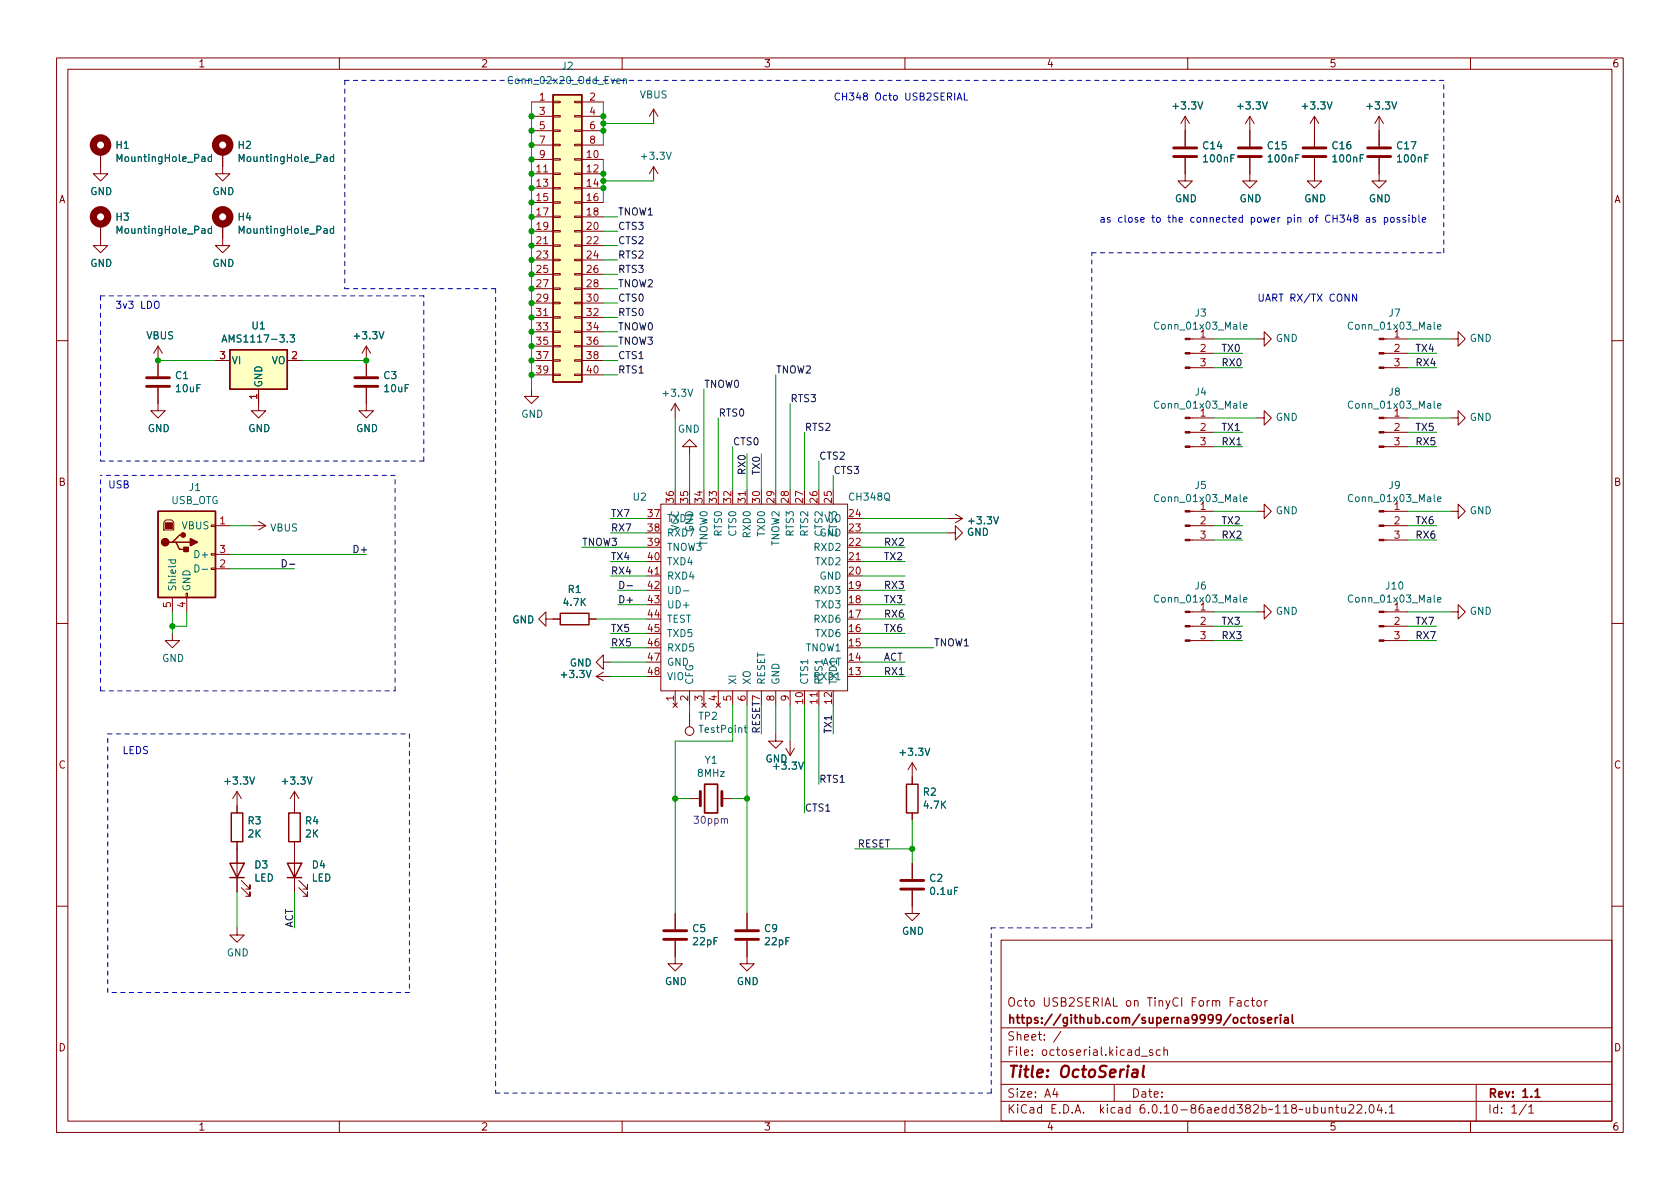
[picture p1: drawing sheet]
<svg xmlns="http://www.w3.org/2000/svg" width="297mm" height="210mm" viewBox="0 0 297 210" stroke-linecap="round" stroke-linejoin="round" font-family="sans-serif">
<g fill="none" stroke="#840000" stroke-width=".18">
<path d="M10 10.2h277v190.1h-277zM12 12.2h273v186.1h-273zM60 10.2v2M94 18h3.8M97.8 17.9h1.3v.3h-1.3zM101.6 17.9h1.3v.3h-1.3zM102.9 18h3.8M110 10.2v2M115.6 19.3v2.5M115.6 19.3l-.8 1.3M115.6 19.3l.7 1.3M160 10.2v2"/>
<path d="M210 10.2v2M260 10.2v2M17.8 26.9v3.8h1.2l-1.2 1.3-1.3-1.3h1.3M17.8 39.6v3.8h1.2l-1.2 1.3-1.3-1.3h1.3M39.4 26.9v3.8h1.2l-1.2 1.3-1.3-1.3h1.3M39.4 39.6v3.8h1.2l-1.2 1.3-1.3-1.3h1.3M94 28.2h3.8M94 30.7h3.8M94 33.3h3.8M94 35.8h3.8M94 38.3h3.8M94 20.6h3.8"/>
<path d="M94 23.1h3.8M94 25.6h3.8M97.8 38.2h1.3v.3h-1.3zM97.8 35.7h1.3v.2h-1.3zM97.8 33.1h1.3v.3h-1.3zM97.8 30.6h1.3v.3h-1.3zM97.8 28.1h1.3v.2h-1.3zM97.8 25.5h1.3v.3h-1.3zM97.8 23h1.3v.2h-1.3zM97.8 20.4h1.3v.3h-1.3zM101.6 38.2h1.3v.3h-1.3zM101.6 35.7h1.3v.2h-1.3z"/>
<path d="M101.6 33.1h1.3v.3h-1.3zM101.6 30.6h1.3v.3h-1.3zM101.6 28.1h1.3v.2h-1.3zM101.6 25.5h1.3v.3h-1.3zM101.6 23h1.3v.2h-1.3zM101.6 20.4h1.3v.3h-1.3zM102.9 28.2h3.8M102.9 30.7h3.8M102.9 33.3h3.8M102.9 35.8h3.8M102.9 38.3h3.8M102.9 20.6h3.8"/>
<path d="M102.9 23.1h3.8M102.9 25.6h3.8M115.6 29.5l-.8 1.2M115.6 29.5v2.5M115.6 29.5l.7 1.2M209.5 27.9v4.1h1.3l-1.3 1.3-1.2-1.3h1.2M209.5 20.6l-.7 1.2M209.5 20.6v5.3M209.5 20.6l.8 1.2M221 27.9v4.1h1.2l-1.2 1.3-1.3-1.3h1.3M221 20.6l-.8 1.2M221 20.6v5.3"/>
<path d="M221 20.6l.7 1.2M232.4 27.9v4.1h1.3l-1.3 1.3-1.3-1.3h1.3M232.4 20.6v5.3M232.4 20.6l-.8 1.2M232.4 20.6l.8 1.2M243.8 27.9v4.1h1.3l-1.3 1.3-1.2-1.3h1.2M243.8 20.6v5.3M243.8 20.6l-.7 1.2M243.8 20.6l.8 1.2M94 40.9h3.8M94 43.4h3.8M94 46h3.8"/>
<path d="M94 48.5h3.8M94 51h3.8M94 53.6h3.8M94 56.1h3.8M94 58.7h3.8M97.8 58.5h1.3v.3h-1.3zM97.8 56h1.3v.3h-1.3zM97.8 53.5h1.3v.2h-1.3zM97.8 50.9h1.3v.3h-1.3zM97.8 48.4h1.3v.2h-1.3zM97.8 45.8h1.3v.3h-1.3zM97.8 43.3h1.3v.3h-1.3z"/>
<path d="M97.8 40.8h1.3v.2h-1.3zM101.6 58.5h1.3v.3h-1.3zM101.6 56h1.3v.3h-1.3zM101.6 53.5h1.3v.2h-1.3zM101.6 50.9h1.3v.3h-1.3zM101.6 48.4h1.3v.2h-1.3zM101.6 45.8h1.3v.3h-1.3zM101.6 43.3h1.3v.3h-1.3zM101.6 40.8h1.3v.2h-1.3zM102.9 40.9h3.8M102.9 43.4h3.8M102.9 46h3.8"/>
<path d="M102.9 48.5h3.8M102.9 51h3.8M102.9 53.6h3.8M102.9 56.1h3.8M102.9 58.7h3.8M210.4 59.9h4.2M222.2 59.9h1.3v-1.2l1.3 1.2-1.3 1.3v-1.3M244.7 59.9h4.2M256.5 59.9h1.3v-1.2l1.3 1.2-1.3 1.3v-1.3M10 60.2h2M27.9 68.6v4h1.3l-1.3 1.3-1.2-1.3h1.2M27.9 61.2v5.3"/>
<path d="M27.9 61.2l-.7 1.3M27.9 61.2l.8 1.3M38.1 63.7h2.5M45.7 68.8v3.8h1.3l-1.3 1.3-1.3-1.3h1.3M50.8 63.7h2.5M64.8 68.6v4h1.2l-1.2 1.3-1.3-1.3h1.3M64.8 61.2v5.3M64.8 61.2l-.8 1.3M64.8 61.2l.7 1.3M94 68.8v1.3h1.2l-1.2 1.3-1.3-1.3h1.3M94 63.7h3.8M94 61.2h3.8"/>
<path d="M94 66.3h3.8M97.8 66.2h1.3v.2h-1.3zM97.8 63.6h1.3v.3h-1.3zM97.8 61.1h1.3v.2h-1.3zM101.6 66.2h1.3v.2h-1.3zM101.6 63.6h1.3v.3h-1.3zM101.6 61.1h1.3v.2h-1.3zM102.9 63.7h3.8M102.9 61.2h3.8M102.9 66.3h3.8M119.4 71.4l-.8 1.2M119.4 71.4v2.5"/>
<path d="M119.4 71.4l.7 1.2M121.9 79h1.3l-1.3-1.3-1.3 1.3h1.3v1.3M210.4 79h4.2M210.4 76.4h4.2M210.4 73.9h4.2M210.4 65h4.2M210.4 62.5h4.2M222.2 73.9h1.3v-1.3l1.3 1.3-1.3 1.3v-1.3M244.7 79h4.2M244.7 76.4h4.2M244.7 73.9h4.2M244.7 65h4.2"/>
<path d="M244.7 62.5h4.2M256.5 73.9h1.3v-1.3l1.3 1.3-1.3 1.3v-1.3M285 60.2h2M29.3 91.9h1.1l.3 .4v1.4h-1.7v-1.4zM37.3 97.9h.8v.3h-.8zM37.3 92.8h.8v.3h-.8zM38.1 93h2.5M38.1 98h2.5M44.4 93h2.6M45.7 92.2l1.3 .8M47 93l-1.3 .7M116.8 89.1h33.1v33.1h-33.1z"/>
<path d="M132.1 86.6v2.5M149.9 99.3h2.5M167.6 94.2h1.3v-1.2l1.3 1.2-1.3 1.3v-1.3M167.6 91.7h2.6M168.9 90.9l1.3 .8M170.2 91.7l-1.3 .8M210.4 95.5h4.2M210.4 93h4.2M210.4 90.4h4.2M222.2 90.4h1.3v-1.3l1.3 1.3-1.3 1.3v-1.3M244.7 95.5h4.2M244.7 93h4.2"/>
<path d="M244.7 90.4h4.2M256.5 90.4h1.3v-1.3l1.3 1.3-1.3 1.3v-1.3M10 110.2h2M30.5 112v1.3h1.2l-1.2 1.2-1.3-1.2h1.3M30.5 105.7v2.5M32.9 104.9h.2v.8h-.2zM33 105.7v2.5M37.3 100.5h.8v.2h-.8zM38.1 100.6h2.5M96.5 109.5v-1.3l-1.3 1.3 1.3 1.2v-1.2h2.6M104.1 109.5h1.3M105.4 119.6l1.3 .8"/>
<path d="M105.4 119.6h2.5M106.7 117.1v-1.3l-1.3 1.3 1.3 1.3v-1.3h1.2M106.7 118.9l-1.3 .7M114.3 101.8h2.5M210.4 113.3h4.2M210.4 110.7h4.2M210.4 108.2h4.2M222.2 108.2h1.3v-1.3l1.3 1.3-1.3 1.3v-1.3M244.7 113.3h4.2M244.7 110.7h4.2M244.7 108.2h4.2M256.5 108.2h1.3v-1.3l1.3 1.3-1.3 1.3v-1.3"/>
<path d="M285 110.2h2M41.9 139.9v3.9M41.9 139.9l-.8 1.3M41.9 139.9l.8 1.3M52.1 139.9l-.8 1.3M52.1 139.9v3.9M52.1 139.9l.7 1.3M119 124.3l.8 .8M119.4 122.2v2.5M119.8 124.3l-.8 .8M121.9 122.2v2.5M121.9 126v2.5"/>
<path d="M124.1 124.3l.7 .8M124.5 122.2v2.5M124.8 124.3l-.7 .8M126.6 124.3l.8 .8M127 122.2v2.5M127.4 124.3l-.8 .8M129.5 122.2v2.5M132.1 122.2v2.5M134.6 122.2v2.5M137.2 129.8v1.3h1.2l-1.2 1.2-1.3-1.2h1.3M137.2 122.2v2.5M138.9 132.3l.8 1.3"/>
<path d="M139.7 122.2v2.5M139.7 131.1v2.5M140.5 132.3l-.8 1.3M144.8 122.2v2.5M161.3 134.9v3.8M161.3 134.9l-.8 1.2M161.3 134.9l.8 1.2M41.9 148.8v8.9M42.7 157l1.5 1.5v-.8v.8h-.8M42.7 155.7l1.5 1.5v-.7v.7h-.8M52.1 148.8v8.9M52.8 157l1.6 1.5v-.8v.8h-.8"/>
<path d="M52.8 155.7l1.6 1.5v-.7v.7h-.8M121.9 141.2h1.9M127.6 141.2h1.9M161.3 157.5v4h1.3l-1.3 1.3-1.3-1.3h1.3M161.3 143.8v1.2M161.3 152.6v2.8M10 160.2h2M41.9 164.1v1.2h1.3l-1.3 1.3-1.3-1.3h1.3M119.4 166.4v4h1.2l-1.2 1.3-1.3-1.3h1.3M119.4 161.5v2.8M132.1 166.4v4h1.2l-1.2 1.3-1.3-1.3h1.3M132.1 161.5v2.8"/>
<path d="M177 166.3h108v32h-108zM218.2 176.4h-.7v1.5M218.8 177h.6v.9M219.4 177.3l-.5 .1a.29 .29 0 0 0-.2 .2 .29 .29 0 0 0 .2 .3h.5M220.8 177l-.4-.1-.3 .3v.4l.1 .3h.6M221.2 176.9h.6M221.4 176.4v1.3l.4 .2M222.4 177l.3-.1 .3 .3v.4l-.3 .3h-.3l-.2-.3v-.4zM223.6 176.9v1M224.1 176.9l-.3 .1-.2 .2M285 160.2h2M60 198.3v2"/>
<path d="M110 198.3v2M160 198.3v2M177 194.8h108M177 191.8h108M177 187.8h108M177 181.8h108M186.5 192.5l-.4 1h1M186.9 193v1M187.6 182.4l-1.3 1.9M197 191.8v3M201.8 186.8h1.1M203.8 185.7l-.4-.1-.2 .2 .1 .3 .5 .1v.4h-.6"/>
<path d="M205.1 185.7l-.4-.1-.3 .3v.4l.2 .3h.5M205.8 185.8l.2-.2 .4 .1v.9M205.8 185.1v1.5M210 198.3v2M235 196l.2-.2 .4 .1v.9M235 195.8v1M236.1 195.8h.6M236.4 195.3v1.3l.3 .2M237.2 195.8l.1 1h.3l.3-.1M237.9 195.8v1M238.5 195.5l.6-.2 .2 .2 .1 .3-1 1h1M239.9 195.5l.6-.2 .2 .2 .1 .3-.9 1h.9"/>
<path d="M241.4 196.7v.1M242.3 195.4l.1-.1a.81 .81 0 0 1 .6 .7 .81 .81 0 0 1-.3 .8h-.1a.81 .81 0 0 1-.6-.6 .81 .81 0 0 1 .3-.8zM243.9 195.3l-.4 1h.9M244.2 195.8v1M245 196.7v.1M245.6 195.8l.5-.5v1.5M245.6 196.8h.9M260 198.3v2M261 191.8v6.5M269.9 195.3l-1.3 1.9M270.3 195.8l.4-.5v1.5M270.3 196.8h.9"/>
<circle cx="121.9" cy="129.3" r=".76"/>
</g>
<g fill="none" stroke="#840000" stroke-width=".3">
<path d="M124.6 138.7h2.3v5.1h-2.3zM220.6 179.9h.5M220.8 179.4v1.3l.3 .2M225.5 179.9v1M225.9 179.9l-.3 .1-.1 .2M226.4 179.4v.2M226.4 179.9v1M228.5 179.4v1.3l.2 .2M221.6 180.1l.2-.2 .5 .2v.5l-.1 .3h-.4l-.2-.1zM223.5 180l-.4-.1-.2 .2 .1 .3 .5 .1v.4h-.6M224.1 180.4l.7-.1v-.3l-.5-.1-.2 .2 .1 .8h.6M227.1 180h.6l.1 .9"/>
<path d="M227.8 180.3l-.5 .1a.29 .29 0 0 0-.3 .2 .29 .29 0 0 0 .3 .3h.5M271.4 193l.4-.5v1.5M271.4 194h.9"/>
</g>
<path d="M200.3 189.2l.2-.1 .6 .1-.1 1.3M201.1 189.6l-.6 .1a.4 .4 0 0 0-.4 .3 .4 .4 0 0 0 .3 .5l.6-.1M202.2 188.5l-.2 1.7 .3 .3" fill="none" stroke="#840000" stroke-width=".4"/>
<g fill="none" stroke="#840000" stroke-width="1.3">
<circle cx="17.8" cy="25.6" r="1.27"/>
<circle cx="17.8" cy="38.3" r="1.27"/>
<circle cx="39.4" cy="25.6" r="1.27"/>
<circle cx="39.4" cy="38.3" r="1.27"/>
</g>
<g fill="none" stroke="#006464" stroke-width=".18">
<path d="M110.2 14.1l.2-.2 .3 .1 .1 .8M110.2 13.9v.9M37.4 27.8l-.4-.1-.2 .3 .1 .5h.5M37.4 27.3v1.3M37.4 40v1.3M59 27.8l-.4-.1-.2 .3 .1 .5h.5M59 27.3v1.3M59 40v1.3M37.4 40.5l-.4-.1-.2 .3 .1 .5h.5M51.3 59.2h.8l-.5 .5 .4 .1v.6l-.2 .1-.5-.1M59 40.5l-.4-.1-.2 .3 .1 .5h.5M219.9 57.8l.6-.1-.1-.3h-.3l-.2 .2v.6h.5"/>
<path d="M254.2 57.8l.6-.1-.1-.3h-.3l-.2 .2v.6h.5M39.2 60.5l.5-1.3 .4 1.3M39.4 60.1h.6M219.9 71.8l.6-.1-.1-.3h-.3l-.2 .1v.6h.5M254.2 71.8l.6-.1-.1-.3h-.3l-.2 .1v.6h.5M29.8 99h1.3M30.3 99l-.1 .4 .2 .2 .6-.1v-.5M34.5 99.9a.64 .64 0 0 1 .7 .6 .64 .64 0 0 1-.7 .7zM118.1 91h.7M120.4 91a.64 .64 0 0 1 .7 .6 .64 .64 0 0 1-.7 .7zM146.6 92.8v.7M219.9 88.3l.6-.1-.1-.3h-.3l-.2 .1v.6h.5"/>
<path d="M254.2 88.3l.6-.1-.1-.3h-.3l-.2 .1v.6h.5M35.7 100.7h1M120.8 104.5h1M144.1 117.9v.5l.1 .1h.4l.2-.5 .3-.1 .3 .2-.1 .5M145.4 117h-1.3l.3 .4M219.9 106.1l.6-.2-.1-.2-.3-.1-.2 .2v.6h.5M254.2 106.1l.6-.2-.1-.2-.3-.1-.2 .2v.6h.5M131.6 128.7h.5M131.8 128.3v1l.3 .2"/>
</g>
<g fill="#840000" stroke="#840000" stroke-width=".18">
<path d="M209.5 78.9h.9v.2h-.9z"/>
<path d="M209.5 76.3h.9v.3h-.9z"/>
<path d="M209.5 73.8h.9v.2h-.9z"/>
<path d="M209.5 95.4h.9v.2h-.9z"/>
<path d="M209.5 92.8h.9v.3h-.9z"/>
<path d="M209.5 90.3h.9v.2h-.9z"/>
<path d="M243.8 113.2h.9v.2h-.9z"/>
<path d="M243.8 110.6h.9v.3h-.9z"/>
<path d="M243.8 108.1h.9v.2h-.9z"/>
<path d="M209.5 113.2h.9v.2h-.9z"/>
<path d="M209.5 110.6h.9v.3h-.9z"/>
<path d="M209.5 108.1h.9v.2h-.9z"/>
<path d="M243.8 78.9h.9v.2h-.9z"/>
<path d="M243.8 76.3h.9v.3h-.9z"/>
<path d="M243.8 73.8h.9v.2h-.9z"/>
<path d="M29.2 92.5h1.3v1h-1.3z"/>
<path d="M209.5 64.9h.9v.2h-.9z"/>
<path d="M209.5 62.4h.9v.2h-.9z"/>
<path d="M209.5 59.8h.9v.3h-.9z"/>
<path d="M243.8 64.9h.9v.2h-.9z"/>
<path d="M243.8 62.4h.9v.2h-.9z"/>
<path d="M243.8 59.8h.9v.3h-.9z"/>
<path d="M243.8 95.4h.9v.2h-.9z"/>
<path d="M243.8 92.8h.9v.3h-.9z"/>
<path d="M243.8 90.3h.9v.2h-.9z"/>
</g>
<g fill="#ffffc2" stroke="#ffffc2" stroke-width=".18">
<path d="M27.9 90.4h10.2v15.3h-10.2z"/>
<path d="M40.6 61.8h10.2v7h-10.2z"/>
<path d="M97.8 16.8h5.1v50.8h-5.1z"/>
</g>
<g fill="none" stroke="#840000" stroke-width=".25">
<path d="M97.8 16.8h5.1v50.8h-5.1zM40.6 61.8h10.2v7h-10.2zM27.9 90.4h10.2v15.3h-10.2zM30.5 95.9h.6l.6 1.2h1.3M31.1 95.9h2.6M32.4 94.6h-.7l-1.2 1.3h-.7M99.1 108.5h5v2h-5zM160.3 138.7h2v5.1h-2zM40.6 152.6h2.6l-1.3 2.6zM40.6 155.2h2.6M40.9 143.8h2v5h-2zM50.8 152.6h2.5l-1.2 2.6z"/>
<path d="M50.8 155.2h2.5M51.1 143.8h2v5h-2z"/>
</g>
<g fill="#840000" stroke="#840000" stroke-width=".25">
<path d="M33.7 95.2l1.2 .7-1.2 .6z"/>
<path d="M32.5 96.8h.8v.7h-.8z"/>
<circle cx="29.2" cy="95.9" r=".63"/>
<circle cx="32.4" cy="94.6" r=".38"/>
</g>
<g fill="none" stroke="#840000" stroke-width=".51">
<path d="M207.5 27.7h4.1M207.5 26.2h4.1M218.9 27.7h4.1M218.9 26.2h4.1M230.4 27.7h4M230.4 26.2h4M241.8 27.7h4.1M241.8 26.2h4.1M25.9 68.3h4.1M25.9 66.8h4.1M62.7 68.3h4.1M62.7 66.8h4.1"/>
<path d="M123.8 139.9v2.6M127.6 139.9v2.6M159.3 157.2h4M159.3 155.7h4M117.3 166.1h4.1M117.3 164.6h4.1M130 166.1h4.1M130 164.6h4.1"/>
</g>
<path d="M49.9 99a.64 .64 0 0 1 .7 .6 .64 .64 0 0 1-.7 .7zM51.2 99.8h.9M109.6 102.8a.64 .64 0 0 1 .7 .6 .64 .64 0 0 1-.7 .7zM110.9 103.6h.9" fill="none" stroke="#0f0f0f" stroke-width=".18"/>
<g fill="none" stroke="#0000c2" stroke-width=".18">
<path d="M169.2 17.7l.5-1.3 .4 1.3M169.3 17.3h.7M170.5 16.4v1.3h.6M241.6 38.5h.5l.1 .8M242.2 38.8h-.5l-.1 .2 .1 .3 .5-.1M243.2 38.5h-.3l-.2 .1 .1 .2 .4 .1v.3h-.5M244.8 38.5h.3l.3 .2-.2 .5h-.4M244.8 38.5v1.2M246 38.5h.3l.2 .2v.4l-.2 .2-.3-.1-.1-.1zM247.5 38.5h-.3l-.2 .1 .1 .2 .4 .1v.3h-.5M248.5 38.5h-.3l-.2 .1 .1 .2 .4 .1v.3h-.5M249.1 38v.1"/>
<path d="M249.1 38.5v.8M249.7 38.5h.4l.2 .2-.1 .5h-.5M249.7 38v1.3M250.9 38v1.1l.2 .2M251.5 38.9l.6-.1-.1-.3h-.3l-.2 .1v.6h.5M27.5 53.3h.1a.43 .43 0 0 1 .5 .4v.4a.42 .42 0 0 1-.4 .5 .42 .42 0 0 1-.4-.5v-.4zM239.9 52v1.3l-.8-1.3v1.3"/>
</g>
<g fill="none" stroke="#0000c2" stroke-width=".18" stroke-dasharray=".8 .8">
<path d="M61 14.2v36.8M61 14.2h194.3M17.8 52.3v29.2M61 51h26.6M74.9 52.3h-57.1M87.6 51v142.3M193 44.7h62.3M255.3 44.7v-30.5M17.8 81.5h57.1M69.8 84.1h-52M74.9 81.5v-29.2M17.8 122.2v-38.1"/>
<path d="M17.8 122.2h52M19 129.8h53.4M69.8 122.2v-38.1M72.4 129.8v45.7M19 175.5v-45.7M72.4 175.5h-53.4M175.3 164.1h17.7M193 164.1v-119.4M87.6 193.3h87.7M175.3 193.3v-29.2"/>
</g>
<g fill="none" stroke="#009600" stroke-width=".18">
<path d="M94 18v50.8M106.7 18v7.6M106.7 21.8h8.9M106.7 38.3h2.5M106.7 28.2v7.6M106.7 32h8.9M106.7 46h2.5M106.7 43.4h2.5M106.7 48.5h2.5M106.7 40.9h2.5M106.7 58.7h2.5M106.7 51h2.5"/>
<path d="M106.7 56.1h2.5M106.7 53.6h2.5M214.6 59.9h7.6M248.9 59.9h7.6M27.9 63.7h10.2M53.3 63.7h11.5M106.7 61.2h2.5M106.7 63.7h2.5M106.7 66.3h2.5M119.4 73.9v12.7M124.5 68.8v17.8M127 73.9v12.7"/>
<path d="M129.5 79v7.6M137.2 66.3v20.3M139.7 71.4v15.2M142.2 76.4v10.2M214.6 62.5h5.1M214.6 79h5.1M214.6 73.9h7.6M214.6 76.4h5.1M214.6 65h5.1M248.9 62.5h5.1M248.9 79h5.1M248.9 73.9h7.6"/>
<path d="M248.9 76.4h5.1M248.9 65h5.1M40.6 93h3.8M40.6 98h24.2M102.9 96.8h11.4M107.9 91.7h6.4M107.9 94.2h6.4M107.9 99.3h6.4M121.9 80.3v6.3M132.1 80.3v6.3M134.6 80.3v6.3M144.8 81.5v5.1"/>
<path d="M147.3 84.1v2.5M152.4 91.7h15.2M152.4 94.2h15.2M152.4 96.8h7.6M152.4 99.3h7.6M214.6 93h5.1M214.6 90.4h7.6M214.6 95.5h5.1M248.9 93h5.1M248.9 90.4h7.6M248.9 95.5h5.1M30.5 108.2v3.8"/>
<path d="M33 108.2v2.5h-2.5M40.6 100.6h11.5M105.4 109.5h8.9M107.9 112h6.4M107.9 101.8h6.4M107.9 114.5h6.4M107.9 117.1h6.4M107.9 119.6h6.4M109.2 106.9h5.1M109.2 104.4h5.1M152.4 112h7.6M152.4 106.9h7.6"/>
<path d="M152.4 101.8h7.6M152.4 109.5h7.6M152.4 104.4h7.6M152.4 114.5h12.7M152.4 117.1h7.6M152.4 119.6h7.6M214.6 110.7h5.1M214.6 113.3h5.1M214.6 108.2h7.6M248.9 110.7h5.1M248.9 113.3h5.1M248.9 108.2h7.6"/>
<path d="M121.9 124.7v1.3M129.5 124.7v6.4h-10.1v30.4M132.1 124.7v36.8M134.6 124.7v5.1M137.2 124.7v5.1M139.7 124.7v6.4M142.2 124.7v19.1M144.8 124.7v14M147.3 124.7v5.1M41.9 157.7v6.4M52.1 157.7v6.4M119.4 141.2h2.5"/>
<path d="M129.5 141.2h2.6M151.1 150.1h10.2M161.3 145v7.6"/>
</g>
<g fill="#009600" stroke="#009600" stroke-width=".18">
<circle cx="106.7" cy="30.7" r=".46"/>
<circle cx="106.7" cy="23.1" r=".46"/>
<circle cx="106.7" cy="32" r=".46"/>
<circle cx="106.7" cy="33.3" r=".46"/>
<circle cx="106.7" cy="21.8" r=".46"/>
<circle cx="106.7" cy="20.6" r=".46"/>
<circle cx="94" cy="30.7" r=".46"/>
<circle cx="94" cy="35.8" r=".46"/>
<circle cx="94" cy="33.3" r=".46"/>
<circle cx="94" cy="25.6" r=".46"/>
<circle cx="94" cy="28.2" r=".46"/>
<circle cx="94" cy="38.3" r=".46"/>
<circle cx="94" cy="40.9" r=".46"/>
<circle cx="94" cy="43.4" r=".46"/>
<circle cx="94" cy="20.6" r=".46"/>
<circle cx="94" cy="23.1" r=".46"/>
<circle cx="161.3" cy="150.1" r=".46"/>
<circle cx="94" cy="56.1" r=".46"/>
<circle cx="94" cy="53.6" r=".46"/>
<circle cx="94" cy="51" r=".46"/>
<circle cx="64.8" cy="63.7" r=".46"/>
<circle cx="27.9" cy="63.7" r=".46"/>
<circle cx="94" cy="66.3" r=".46"/>
<circle cx="94" cy="63.7" r=".46"/>
<circle cx="94" cy="48.5" r=".46"/>
<circle cx="94" cy="46" r=".46"/>
<circle cx="30.5" cy="110.7" r=".46"/>
<circle cx="94" cy="61.2" r=".46"/>
<circle cx="94" cy="58.7" r=".46"/>
<circle cx="132.1" cy="141.2" r=".46"/>
<circle cx="119.4" cy="141.2" r=".46"/>
</g>
<text font-size="2.8" fill="#840000" x="178" y="190.6">Title: OctoSerial</text>
<g font-size="2.1" fill="#840000">
<text x="178" y="178">Octo USB2SERIAL on TinyCI Form Factor</text>
<text x="178" y="184">Sheet: /</text>
<text x="178" y="181">https://github.com/superna9999/octoserial</text>
<text x="178" y="186.7">File: octoserial.kicad_sch</text>
<text x="178" y="196.9">KiCad E.D.A. kicad 6.0.10-86aedd382b~118~ubuntu22.04.1</text>
<text x="178" y="194.1">Size: A4</text>
<text x="200" y="194.1">Date:</text>
<text x="263" y="194.1">Rev: 1.1</text>
<text x="263" y="196.9">Id: 1/1</text>
</g>
<g font-size="1.8" fill="#840000">
<text x="35" y="11.9">1</text>
<text x="85" y="11.9">2</text>
<text x="135" y="11.9">3</text>
<text x="185" y="11.9">4</text>
<text x="235" y="11.9">5</text>
<text x="285" y="11.9">6</text>
<text x="10.3" y="35.9">A</text>
<text x="285.3" y="35.9">A</text>
<text x="10.3" y="85.9">B</text>
<text x="285.3" y="85.9">B</text>
<text x="10.3" y="135.9">C</text>
<text x="285.3" y="135.9">C</text>
<text x="10.3" y="185.9">D</text>
<text x="285.3" y="185.9">D</text>
<text x="35" y="199.9">1</text>
<text x="85" y="199.9">2</text>
<text x="135" y="199.9">3</text>
<text x="185" y="199.9">4</text>
<text x="235" y="199.9">5</text>
<text x="285" y="199.9">6</text>
</g>
<g font-size="1.8" fill="#006464">
<text x="90.3" y="14.9">Conn_02x20_Odd_Even</text>
<text x="99.3" y="12.3">J2</text>
<text x="113.1" y="17.4">VBUS</text>
<text x="207.6" y="19.3">+3.3V</text>
<text x="219" y="19.3">+3.3V</text>
<text x="230.5" y="19.3">+3.3V</text>
<text x="241.9" y="19.3">+3.3V</text>
<text x="20.5" y="26.3">H1</text>
<text x="21" y="28.6">MountingHole_Pad</text>
<text x="42.1" y="26.3">H2</text>
<text x="42.6" y="28.6">MountingHole_Pad</text>
<text x="113.6" y="28.2">+3.3V</text>
<text x="212.8" y="26.4">C14</text>
<text x="212.9" y="28.7">100nF</text>
<text x="224.2" y="26.4">C15</text>
<text x="224.4" y="28.7">100nF</text>
<text x="235.6" y="26.4">C16</text>
<text x="235.8" y="28.7">100nF</text>
<text x="247.1" y="26.4">C17</text>
<text x="247.2" y="28.7">100nF</text>
<text x="15.9" y="34.5">GND</text>
<text x="37.5" y="34.5">GND</text>
<text x="207.7" y="35.8">GND</text>
<text x="219.1" y="35.8">GND</text>
<text x="230.6" y="35.8">GND</text>
<text x="242" y="35.8">GND</text>
<text x="20.5" y="39">H3</text>
<text x="21" y="41.3">MountingHole_Pad</text>
<text x="42.1" y="39">H4</text>
<text x="42.6" y="41.3">MountingHole_Pad</text>
<text x="15.9" y="47.2">GND</text>
<text x="37.5" y="47.2">GND</text>
<text x="25.9" y="60">VBUS</text>
<text x="44.6" y="58.2">U1</text>
<text x="62.8" y="60">+3.3V</text>
<text x="204.6" y="58.3">Conn_01x03_Male</text>
<text x="211.3" y="56">J3</text>
<text x="238.9" y="58.3">Conn_01x03_Male</text>
<text x="245.6" y="56">J7</text>
<text x="40.3" y="60.5">AMS1117-3.3</text>
<text x="40.9" y="64.4">VI</text>
<text x="48" y="64.4">VO</text>
<text x="225.6" y="60.4">GND</text>
<text x="259.8" y="60.4">GND</text>
<text x="31" y="67">C1</text>
<text x="31.2" y="69.3">10uF</text>
<text x="46.4" y="68.6" transform="rotate(-90 46.4 68.6)">GND</text>
<text x="67.9" y="67">C3</text>
<text x="68" y="69.3">10uF</text>
<text x="117.4" y="70.1">+3.3V</text>
<text x="211.3" y="69.9">J4</text>
<text x="245.6" y="69.9">J8</text>
<text x="26.1" y="76.4">GND</text>
<text x="43.9" y="76.4">GND</text>
<text x="62.9" y="76.4">GND</text>
<text x="92.1" y="73.9">GND</text>
<text x="119.8" y="76.5">GND</text>
<text x="204.6" y="72.3">Conn_01x03_Male</text>
<text x="225.6" y="74.4">GND</text>
<text x="238.9" y="72.3">Conn_01x03_Male</text>
<text x="259.8" y="74.4">GND</text>
<text x="30.2" y="89.1">USB_OTG</text>
<text x="33.5" y="86.8">J1</text>
<text x="112" y="88.5">U2</text>
<text x="150.3" y="88.5">CH348Q</text>
<text x="204.6" y="88.8">Conn_01x03_Male</text>
<text x="211.3" y="86.5">J5</text>
<text x="238.9" y="88.8">Conn_01x03_Male</text>
<text x="245.6" y="86.5">J9</text>
<text x="32.2" y="93.6">VBUS</text>
<text x="47.8" y="94">VBUS</text>
<text x="117.9" y="94.9">RXD7</text>
<text x="120" y="93.9" transform="rotate(-90 120 93.9)">VCC</text>
<text x="122.6" y="94.1" transform="rotate(-90 122.6 94.1)">GND</text>
<text x="127.6" y="94.7" transform="rotate(-90 127.6 94.7)">RTS0</text>
<text x="130.2" y="94.7" transform="rotate(-90 130.2 94.7)">CTS0</text>
<text x="132.7" y="94.9" transform="rotate(-90 132.7 94.9)">RXD0</text>
<text x="135.3" y="94.7" transform="rotate(-90 135.3 94.7)">TXD0</text>
<text x="140.3" y="94.7" transform="rotate(-90 140.3 94.7)">RTS3</text>
<text x="142.9" y="94.7" transform="rotate(-90 142.9 94.7)">RTS2</text>
<text x="144.9" y="94.9">GND</text>
<text x="145.4" y="94.7" transform="rotate(-90 145.4 94.7)">CTS2</text>
<text x="145.8" y="92.3">VIO</text>
<text x="170.9" y="94.7">GND</text>
<text x="171.5" y="92.7">+3.3V</text>
<text x="225.6" y="90.9">GND</text>
<text x="259.8" y="90.9">GND</text>
<text x="34.8" y="98.7">D+</text>
<text x="117.9" y="97.4">TNOW3</text>
<text x="117.9" y="99.9">TXD4</text>
<text x="125.1" y="96.6" transform="rotate(-90 125.1 96.6)">TNOW0</text>
<text x="137.8" y="96.6" transform="rotate(-90 137.8 96.6)">TNOW2</text>
<text x="144.1" y="97.4">RXD2</text>
<text x="144.3" y="99.9">TXD2</text>
<text x="31.1" y="104.6" transform="rotate(-90 31.1 104.6)">Shield</text>
<text x="33.7" y="104.6" transform="rotate(-90 33.7 104.6)">GND</text>
<text x="99.7" y="107.2">4.7K</text>
<text x="100.5" y="104.8">R1</text>
<text x="117.9" y="102.5">RXD4</text>
<text x="117.9" y="105">UD-</text>
<text x="117.9" y="107.6">UD+</text>
<text x="144.1" y="105">RXD3</text>
<text x="144.3" y="107.6">TXD3</text>
<text x="144.9" y="102.5">GND</text>
<text x="204.6" y="106.5">Conn_01x03_Male</text>
<text x="211.3" y="104.2">J6</text>
<text x="238.9" y="106.5">Conn_01x03_Male</text>
<text x="245.1" y="104.2">J10</text>
<text x="90.6" y="110.2">GND</text>
<text x="117.9" y="110.1">TEST</text>
<text x="117.9" y="112.6">TXD5</text>
<text x="144.1" y="110.1">RXD6</text>
<text x="144.3" y="112.6">TXD6</text>
<text x="225.6" y="108.7">GND</text>
<text x="259.8" y="108.7">GND</text>
<text x="28.6" y="117">GND</text>
<text x="99.4" y="119.9">+3.3V</text>
<text x="100.7" y="117.9">GND</text>
<text x="117.9" y="115.2">RXD5</text>
<text x="117.9" y="117.7">GND</text>
<text x="142.5" y="115.2">TNOW1</text>
<text x="145.2" y="117.7">ACT</text>
<text x="117.9" y="120.3">VIO</text>
<text x="122.6" y="121.2" transform="rotate(-90 122.6 121.2)">CFG</text>
<text x="130.2" y="121.2" transform="rotate(-90 130.2 121.2)">XI</text>
<text x="132.7" y="121.2" transform="rotate(-90 132.7 121.2)">XO</text>
<text x="135.3" y="121.2" transform="rotate(-90 135.3 121.2)">RESET</text>
<text x="137.8" y="121.2" transform="rotate(-90 137.8 121.2)">GND</text>
<text x="142.9" y="121.2" transform="rotate(-90 142.9 121.2)">CTS1</text>
<text x="144.1" y="120.3">RXD1</text>
<text x="148" y="121.2" transform="rotate(-90 148 121.2)">TXD1</text>
<text x="123.6" y="127.3">TP2</text>
<text x="123.8" y="129.6">TestPoint</text>
<text x="123.4" y="137.4">8MHz</text>
<text x="124.6" y="135">Y1</text>
<text x="135.3" y="134.8">GND</text>
<text x="137" y="136.1">+3.3V</text>
<text x="159.3" y="133.6">+3.3V</text>
<text x="40" y="138.7">+3.3V</text>
<text x="50.1" y="138.7">+3.3V</text>
<text x="163.3" y="140.7">R2</text>
<text x="163.4" y="143">4.7K</text>
<text x="43.9" y="145.8">R3</text>
<text x="43.9" y="148.1">2K</text>
<text x="54" y="145.8">R4</text>
<text x="54" y="148.1">2K</text>
<text x="44.9" y="155.9">LED</text>
<text x="45.1" y="153.6">D3</text>
<text x="55.1" y="155.9">LED</text>
<text x="55.2" y="153.6">D4</text>
<text x="164.4" y="155.9">C2</text>
<text x="164.6" y="158.2">0.1uF</text>
<text x="122.5" y="164.8">C5</text>
<text x="122.6" y="167.1">22pF</text>
<text x="135.2" y="164.8">C9</text>
<text x="135.3" y="167.1">22pF</text>
<text x="159.5" y="165.3">GND</text>
<text x="40.1" y="169.1">GND</text>
<text x="117.5" y="174.2">GND</text>
<text x="130.2" y="174.2">GND</text>
</g>
<g font-size="1.8" fill="#a90000">
<text x="95.4" y="17.8">1</text>
<text x="104.3" y="17.8">2</text>
<text x="95.4" y="20.3">3</text>
<text x="95.4" y="22.9">5</text>
<text x="104.3" y="20.3">4</text>
<text x="104.3" y="22.9">6</text>
<text x="95.4" y="25.4">7</text>
<text x="95.4" y="27.9">9</text>
<text x="103.8" y="27.9">10</text>
<text x="104.3" y="25.4">8</text>
<text x="94.9" y="30.5">11</text>
<text x="94.9" y="33">13</text>
<text x="94.9" y="35.6">15</text>
<text x="103.8" y="30.5">12</text>
<text x="103.8" y="33">14</text>
<text x="103.8" y="35.6">16</text>
<text x="94.9" y="38.1">17</text>
<text x="94.9" y="40.6">19</text>
<text x="103.8" y="38.1">18</text>
<text x="103.8" y="40.6">20</text>
<text x="94.9" y="43.2">21</text>
<text x="94.9" y="45.7">23</text>
<text x="103.8" y="43.2">22</text>
<text x="103.8" y="45.7">24</text>
<text x="94.9" y="48.3">25</text>
<text x="94.9" y="50.8">27</text>
<text x="94.9" y="53.3">29</text>
<text x="103.8" y="48.3">26</text>
<text x="103.8" y="50.8">28</text>
<text x="103.8" y="53.3">30</text>
<text x="94.9" y="55.9">31</text>
<text x="94.9" y="58.4">33</text>
<text x="103.8" y="55.9">32</text>
<text x="103.8" y="58.4">34</text>
<text x="212.2" y="59.7">1</text>
<text x="246.5" y="59.7">1</text>
<text x="38.9" y="63.5">3</text>
<text x="51.6" y="63.5">2</text>
<text x="94.9" y="61">35</text>
<text x="94.9" y="63.5">37</text>
<text x="103.8" y="61">36</text>
<text x="103.8" y="63.5">38</text>
<text x="212.2" y="62.2">2</text>
<text x="212.2" y="64.8">3</text>
<text x="246.5" y="62.2">2</text>
<text x="246.5" y="64.8">3</text>
<text x="45.5" y="70.6" transform="rotate(-90 45.5 70.6)">1</text>
<text x="94.9" y="66">39</text>
<text x="103.8" y="66">40</text>
<text x="212.2" y="73.7">1</text>
<text x="212.2" y="76.2">2</text>
<text x="246.5" y="73.7">1</text>
<text x="246.5" y="76.2">2</text>
<text x="212.2" y="78.7">3</text>
<text x="246.5" y="78.7">3</text>
<text x="119.1" y="88.9" transform="rotate(-90 119.1 88.9)">36</text>
<text x="121.7" y="88.9" transform="rotate(-90 121.7 88.9)">35</text>
<text x="124.2" y="88.9" transform="rotate(-90 124.2 88.9)">34</text>
<text x="126.7" y="88.9" transform="rotate(-90 126.7 88.9)">33</text>
<text x="129.3" y="88.9" transform="rotate(-90 129.3 88.9)">32</text>
<text x="131.8" y="88.9" transform="rotate(-90 131.8 88.9)">31</text>
<text x="134.4" y="88.9" transform="rotate(-90 134.4 88.9)">30</text>
<text x="136.9" y="88.9" transform="rotate(-90 136.9 88.9)">29</text>
<text x="139.4" y="88.9" transform="rotate(-90 139.4 88.9)">28</text>
<text x="142" y="88.9" transform="rotate(-90 142 88.9)">27</text>
<text x="144.5" y="88.9" transform="rotate(-90 144.5 88.9)">26</text>
<text x="147.1" y="88.9" transform="rotate(-90 147.1 88.9)">25</text>
<text x="38.9" y="92.7">1</text>
<text x="114.6" y="91.4">37</text>
<text x="114.6" y="94">38</text>
<text x="150.1" y="94">23</text>
<text x="150.1" y="91.4">24</text>
<text x="212.2" y="90.2">1</text>
<text x="212.2" y="92.7">2</text>
<text x="212.2" y="95.2">3</text>
<text x="246.5" y="90.2">1</text>
<text x="246.5" y="92.7">2</text>
<text x="246.5" y="95.2">3</text>
<text x="38.9" y="100.3">2</text>
<text x="38.9" y="97.8">3</text>
<text x="114.6" y="96.5">39</text>
<text x="114.6" y="99.1">40</text>
<text x="114.6" y="101.6">41</text>
<text x="150.1" y="101.6">20</text>
<text x="150.1" y="99.1">21</text>
<text x="150.1" y="96.5">22</text>
<text x="30.2" y="107.4" transform="rotate(-90 30.2 107.4)">5</text>
<text x="32.8" y="107.4" transform="rotate(-90 32.8 107.4)">4</text>
<text x="114.6" y="104.1">42</text>
<text x="114.6" y="106.7">43</text>
<text x="150.1" y="106.7">18</text>
<text x="150.1" y="104.1">19</text>
<text x="212.2" y="107.9">1</text>
<text x="246.5" y="107.9">1</text>
<text x="114.6" y="109.2">44</text>
<text x="114.6" y="111.8">45</text>
<text x="150.1" y="111.8">16</text>
<text x="150.1" y="109.2">17</text>
<text x="212.2" y="110.5">2</text>
<text x="212.2" y="113">3</text>
<text x="246.5" y="110.5">2</text>
<text x="246.5" y="113">3</text>
<text x="114.6" y="114.3">46</text>
<text x="114.6" y="116.8">47</text>
<text x="114.6" y="119.4">48</text>
<text x="150.1" y="119.4">13</text>
<text x="150.1" y="116.8">14</text>
<text x="150.1" y="114.3">15</text>
<text x="119.1" y="123.9" transform="rotate(-90 119.1 123.9)">1</text>
<text x="121.7" y="123.9" transform="rotate(-90 121.7 123.9)">2</text>
<text x="124.2" y="123.9" transform="rotate(-90 124.2 123.9)">3</text>
<text x="126.7" y="123.9" transform="rotate(-90 126.7 123.9)">4</text>
<text x="129.3" y="123.9" transform="rotate(-90 129.3 123.9)">5</text>
<text x="131.8" y="123.9" transform="rotate(-90 131.8 123.9)">6</text>
<text x="136.9" y="123.9" transform="rotate(-90 136.9 123.9)">8</text>
<text x="139.4" y="123.9" transform="rotate(-90 139.4 123.9)">9</text>
<text x="142" y="124.4" transform="rotate(-90 142 124.4)">10</text>
<text x="144.5" y="124.4" transform="rotate(-90 144.5 124.4)">11</text>
<text x="147.1" y="124.4" transform="rotate(-90 147.1 124.4)">12</text>
</g>
<g font-size="1.8" fill="#0000c2">
<text x="147.3" y="17.8">CH348 Octo USB2SERIAL</text>
<text x="194.3" y="39.4">as close to the connected power pin of CH348 as possible</text>
<text x="222.2" y="53.3">UART RX/TX CONN</text>
<text x="20.3" y="54.6">3v3 LDO</text>
<text x="19" y="86.3">USB</text>
<text x="21.6" y="133.3">LEDS</text>
</g>
<g font-size="1.8" fill="#0f0f0f">
<text x="109.2" y="40.6">CTS3</text>
<text x="109.2" y="38.1">TNOW1</text>
<text x="109.2" y="43.2">CTS2</text>
<text x="109.2" y="45.7">RTS2</text>
<text x="109.2" y="50.8">TNOW2</text>
<text x="109.2" y="48.2">RTS3</text>
<text x="109.2" y="53.3">CTS0</text>
<text x="109.2" y="58.4">TNOW0</text>
<text x="109.2" y="55.9">RTS0</text>
<text x="109.2" y="63.5">CTS1</text>
<text x="109.2" y="60.9">TNOW3</text>
<text x="215.9" y="62.2">TX0</text>
<text x="215.9" y="64.8">RX0</text>
<text x="250.2" y="62.2">TX4</text>
<text x="250.2" y="64.8">RX4</text>
<text x="109.2" y="66">RTS1</text>
<text x="124.5" y="68.6">TNOW0</text>
<text x="137.2" y="66">TNOW2</text>
<text x="139.7" y="71.1">RTS3</text>
<text x="127" y="73.6">RTS0</text>
<text x="142.2" y="76.2">RTS2</text>
<text x="215.9" y="76.2">TX1</text>
<text x="250.2" y="76.2">TX5</text>
<text x="129.5" y="78.7">CTS0</text>
<text x="144.8" y="81.3">CTS2</text>
<text x="147.3" y="83.8">CTS3</text>
<text x="215.9" y="78.7">RX1</text>
<text x="250.2" y="78.7">RX5</text>
<text x="131.8" y="84.1" transform="rotate(-90 131.8 84.1)">RX0</text>
<text x="134.4" y="84.1" transform="rotate(-90 134.4 84.1)">TX0</text>
<text x="107.9" y="91.4">TX7</text>
<text x="107.9" y="94">RX7</text>
<text x="215.9" y="92.7">TX2</text>
<text x="215.9" y="95.2">RX2</text>
<text x="250.2" y="95.2">RX6</text>
<text x="250.2" y="92.7">TX6</text>
<text x="62.2" y="97.8">D+</text>
<text x="102.9" y="96.5">TNOW3</text>
<text x="107.9" y="99">TX4</text>
<text x="107.9" y="101.6">RX4</text>
<text x="156.2" y="99">TX2</text>
<text x="156.2" y="96.5">RX2</text>
<text x="109.2" y="106.7">D+</text>
<text x="156.2" y="106.7">TX3</text>
<text x="156.2" y="104.1">RX3</text>
<text x="107.9" y="111.7">TX5</text>
<text x="156.2" y="109.2">RX6</text>
<text x="156.2" y="111.7">TX6</text>
<text x="215.9" y="113">RX3</text>
<text x="215.9" y="110.5">TX3</text>
<text x="250.2" y="110.5">TX7</text>
<text x="250.2" y="113">RX7</text>
<text x="107.9" y="114.3">RX5</text>
<text x="156.2" y="119.4">RX1</text>
<text x="156.2" y="116.8">ACT</text>
<text x="165.1" y="114.3">TNOW1</text>
<text x="134.4" y="129.8" transform="rotate(-90 134.4 129.8)">RESET7</text>
<text x="147.1" y="129.8" transform="rotate(-90 147.1 129.8)">TX1</text>
<text x="142.2" y="143.5">CTS1</text>
<text x="144.8" y="138.4">RTS1</text>
<text x="151.6" y="149.8">RESET</text>
<text x="51.8" y="164.1" transform="rotate(-90 51.8 164.1)">ACT</text>
</g>
<text font-size="1.8" fill="#840084" x="122.9" y="145.7">30ppm</text>
</svg>
